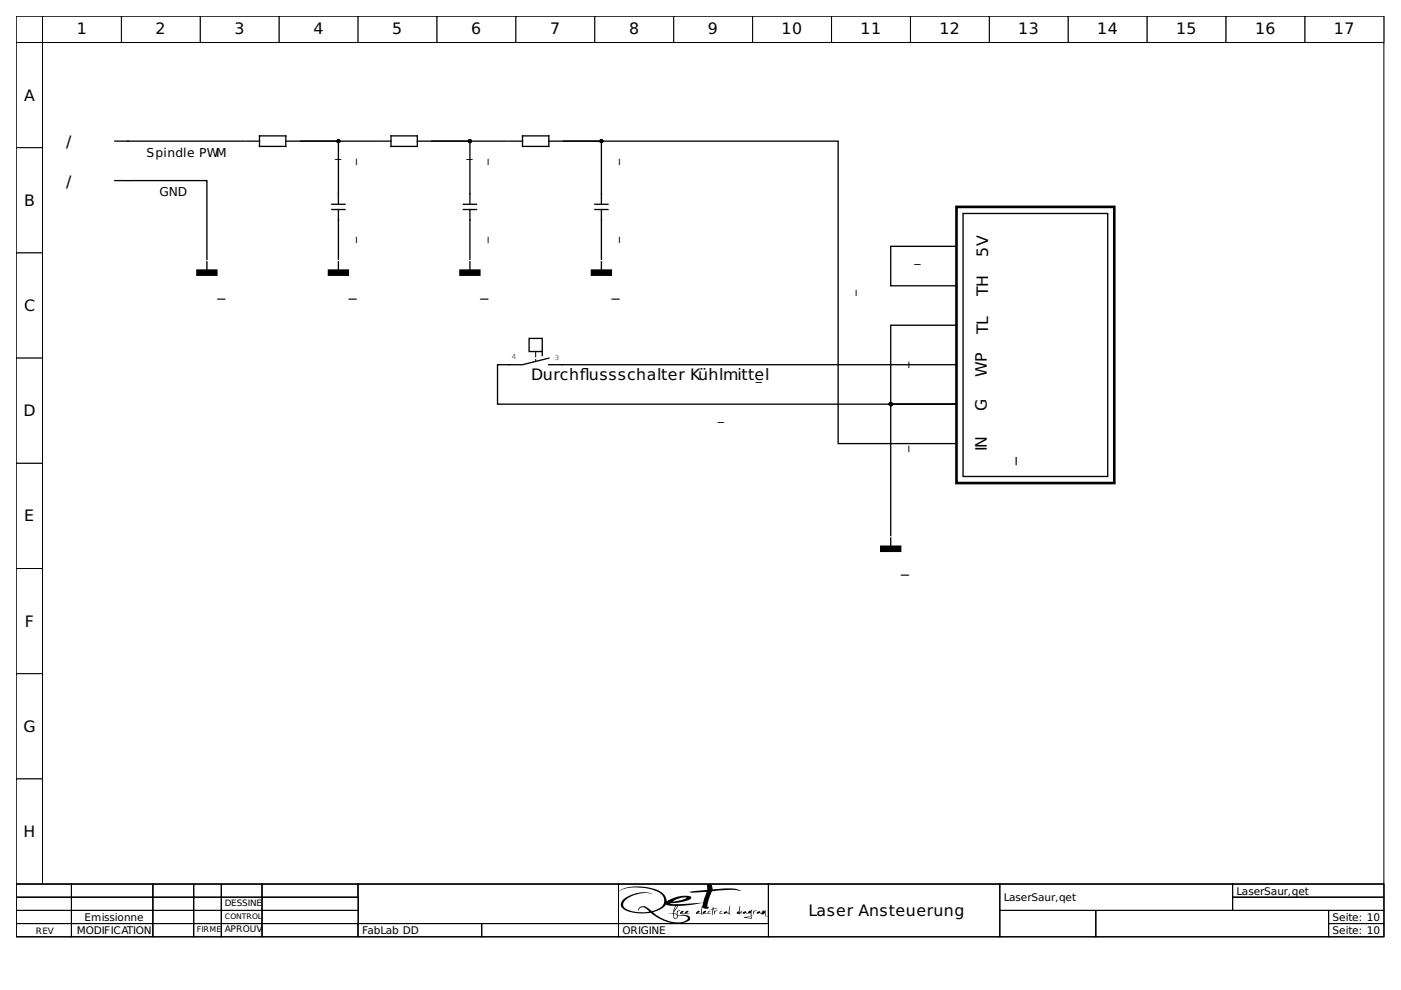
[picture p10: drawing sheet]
<svg xmlns="http://www.w3.org/2000/svg" width="297mm" height="210mm" viewBox="0 0 297 210" stroke-linecap="round" stroke-linejoin="round" font-family="sans-serif">
<path d="M3.4 3.4h290v184.1h-290z" fill="none" stroke="#000" stroke-width=".21"/>
<g fill="#fff" stroke="#000" stroke-width=".21">
<path d="M3.4 3.4h5.6v5.6h-5.6z"/>
<path d="M9 3.4h16.7v5.6h-16.7z"/>
<path d="M25.7 3.4h16.8v5.6h-16.8z"/>
<path d="M42.5 3.4h16.7v5.6h-16.7z"/>
<path d="M59.2 3.4h16.7v5.6h-16.7z"/>
<path d="M75.9 3.4h16.8v5.6h-16.8z"/>
<path d="M92.7 3.4h16.7v5.6h-16.7z"/>
<path d="M109.4 3.4h16.7v5.6h-16.7z"/>
<path d="M126.1 3.4h16.7v5.6h-16.7z"/>
<path d="M142.8 3.4h16.8v5.6h-16.8z"/>
<path d="M159.6 3.4h16.7v5.6h-16.7z"/>
<path d="M176.3 3.4h16.7v5.6h-16.7z"/>
<path d="M193 3.4h16.8v5.6h-16.8z"/>
<path d="M209.8 3.4h16.7v5.6h-16.7z"/>
<path d="M226.5 3.4h16.7v5.6h-16.7z"/>
<path d="M243.2 3.4h16.8v5.6h-16.8z"/>
<path d="M260 3.4h16.7v5.6h-16.7z"/>
<path d="M276.7 3.4h16.7v5.6h-16.7z"/>
<path d="M3.4 9h5.6v22.3h-5.6z"/>
<path d="M3.4 31.3h5.6v22.3h-5.6z"/>
<path d="M3.4 53.6h5.6v22.3h-5.6z"/>
<path d="M3.4 75.9h5.6v22.3h-5.6z"/>
<path d="M3.4 98.2h5.6v22.3h-5.6z"/>
<path d="M3.4 120.5h5.6v22.3h-5.6z"/>
<path d="M3.4 142.8h5.6v22.4h-5.6z"/>
<path d="M3.4 165.2h5.6v22.3h-5.6z"/>
<path d="M3.4 187.5h290v11.1h-290z"/>
<path d="M3.4 187.5h11.7v2.7h-11.7z"/>
</g>
<path d="M3.4 187.5h11.7v2.7h-11.7z" fill="none" stroke="#000" stroke-width=".21"/>
<path d="M15.1 187.5h17.3v2.7h-17.3z" fill="#fff" stroke="#000" stroke-width=".21"/>
<path d="M15.1 187.5h17.3v2.7h-17.3z" fill="none" stroke="#000" stroke-width=".21"/>
<path d="M32.4 187.5h8.7v2.7h-8.7z" fill="#fff" stroke="#000" stroke-width=".21"/>
<path d="M32.4 187.5h8.7v2.7h-8.7z" fill="none" stroke="#000" stroke-width=".21"/>
<path d="M41.1 187.5h5.8v2.7h-5.8z" fill="#fff" stroke="#000" stroke-width=".21"/>
<path d="M41.1 187.5h5.8v2.7h-5.8z" fill="none" stroke="#000" stroke-width=".21"/>
<path d="M46.9 187.5h8.7v2.7h-8.7z" fill="#fff" stroke="#000" stroke-width=".21"/>
<path d="M46.9 187.5h8.7v2.7h-8.7z" fill="none" stroke="#000" stroke-width=".21"/>
<path d="M55.6 187.5h20.3v2.7h-20.3z" fill="#fff" stroke="#000" stroke-width=".21"/>
<path d="M55.6 187.5h20.3v2.7h-20.3z" fill="none" stroke="#000" stroke-width=".21"/>
<path d="M75.9 187.5h55.2v8.3h-55.2z" fill="#fff" stroke="#000" stroke-width=".21"/>
<path d="M75.9 187.5h55.2v8.3h-55.2z" fill="none" stroke="#000" stroke-width=".21"/>
<path d="M131.1 187.5h31.8v8.3h-31.8z" fill="#fff" stroke="#000" stroke-width=".21"/>
<g fill="#000">
<path d="M144.4 193.2l.5-.1v.1l-.6 .4a.72 .72 0 0 0 1-.3l.5-.2 .2 .1-.1 .2-.6 .2h1l-.8 .2-.3-.2-.9 .2-.1-.2zM149.1 193.3l.5-.2 .1 .1-.6 .4a.97 .97 0 0 0 1.2-.4h.4l-.3 .1-.2 .4 .6-.1a.67 .67 0 0 1-.8 0l-.9 .2-.2-.1zM150.6 192.8l.5-.1v-.4l.2 .3h.5l.2 .1a.7 .7 0 0 0-.7 .2 .7 .7 0 0 0-.2 .7l-.1 .4 .1-1.2zM151.5 193l.1 .2 .6-.1a.58 .58 0 0 0-.7 .8l-.1-.5zM152.7 193.2h.5a.37 .37 0 0 0-.5 .4h.7l-.8 .1zM154.7 192.1v1.3l.1 .2h-.1l.1 .3h-.1a1.03 1.03 0 0 0-1.2-.2v-.3l.6-.2 .1 .2 .2 .2zM156.9 192.1l-.1 1.4 .4-.4v.6l-.2-.3-.1 .5-.7-.2v-.1l.4-.4zM159.8 193.1h.6a.59 .59 0 0 0-.6 .8zM160.5 193.4l.6-.3 .1 .3 .2 .2 .2-.6 .1 .5 .2-.5 .1 .3 .3-.3a1.18 1.18 0 0 0 .3 1.2l.2-.1-.5 .2-.2-.8-.2 .3-.1-.1-.2 .3a.83 .83 0 0 0-1.1-.3z"/>
<path d="M144.4 193.2l-.2 .5 .3 .1 .7-.2 .3 .2 .8-.2h-1l.7-.4a.52 .52 0 0 0-.9 .4l-.8 .1 .6-.4-.1-.2zM144.4 193.2l.4-.1 .1 .2-.5 .4 .7-.1 .7-.5 .1 .1v.2l-.6 .2h1l-.8 .2-.3-.2a.66 .66 0 0 1-1 0z"/>
<path d="M149.1 193.3l-.2 .4 .2 .1 .9-.2 .4 .2 .4-.2-.6 .1 .2-.4h.3l-.1-.2-.3 .1-.3 .4h-.3h-.6l.5-.2v-.3zM149.1 193.3l.3-.2 .3 .1-.1 .2-.5 .2 .2 .1a.78 .78 0 0 0 1-.5l.4 .1a.29 .29 0 0 0-.4 0 .29 .29 0 0 0 0 .4l.5-.1-.4 .2-.4-.2-.9 .2-.2-.1z"/>
<path d="M131.2 189l1.7-.7 2.9-.1a8.9 8.9 0 0 1 4.2 1.2l.3 .3a1.91 1.91 0 0 1-1.2 3.2l-1 .2a1.89 1.89 0 0 0-2.6-.7l-.3 .5 .1 .2a1.04 1.04 0 0 1 .8-.7 1.04 1.04 0 0 1 1 .4l.5 .4v.1a8.1 8.1 0 0 1-5-.7l-.5-.7v-.3l.7-.9 .9-.6 2.3-.7h1.3l1.1 .2-1.4-.4a7.1 7.1 0 0 0-3.9 .9 1.81 1.81 0 0 0-1.3 2.2 5.9 5.9 0 0 0 4.3 1.4l1.9-.2 1.7 1.2a6.3 6.3 0 0 0 6.5 .4 .7 .7 0 0 0 0-.8 .7 .7 0 0 0-.7-.3l-1.7 .1-.2-.2 .1-.6 .5-.2-.1-.1-.5 .1-.1 .7-.7-.3 1-1.4 2.8-.3 2.5-.4-.5 2.2h-.9l.6-.2 .1-.2-.2-.1-.3 .1-.3 .4 .2 .2 .8-.2 .3 .3-.1-.4 .2-1.2 .1 .2 .5 .2 .6-.2v-.3l-.2 .1v-.5l.9-2.8 4.3-.3 1.9 .2-1.6-.5-4.4 .2-.2-1a.58 .58 0 0 0-.8-.1 .58 .58 0 0 0-.2 .8v.4l-3.8 .4 .7 .2 3-.2-.7 2.3-5.1 .3h-1.4l-.6-.2 2.3-.2 2.1-.7 .1-.5-.8-.2-2 .2-2.3 1-.1-.4a3.7 3.7 0 0 0-3.3-2.4 10.6 10.6 0 0 0-6.2 .3zM131.2 189a7.8 7.8 0 0 1 6.3-.8l2.2 .6a2.62 2.62 0 0 1 1.7 2.3l.7-.4a6.4 6.4 0 0 1 4.3-.6l.1 .4a8 8 0 0 1-4.1 1h-.4l.6 .2h1.4l5.1-.3 .7-2.3-3 .2-.7-.2 3.8-.4v-1l.2-.2a.84 .84 0 0 1 1 1.1l2.7-.2a6.1 6.1 0 0 1 3.2 .4l.1 .1-2.2-.2-3.8 .3a5.3 5.3 0 0 0-1.1 2.6v.7h.3l-.1 .2-.3 .2a.69 .69 0 0 1-.9-.4l-.2 1.2 .1 .4-.3-.3-.8 .2-.2-.2 .3-.4 .3-.1 .2 .1-.1 .2-.6 .2h.9l.5-2.2-2.5 .4-2.8 .3-.9 1.5 .6 .2 .1-.8 .6 .1-.4 .1a.61 .61 0 0 0 0 .9l1-.1 .9 .1 .5 .2 .1 .4a1.37 1.37 0 0 1-1.4 1l-1.4 .1-1-.1a15.6 15.6 0 0 1-4.7-2.2l-2.7 .1-1.5-.2-1.2-.5a1.21 1.21 0 0 1-.8-1.2 3.8 3.8 0 0 1 3-2.2l2.2-.3 .9 .1 .7 .3a5.9 5.9 0 0 0-6.1 1.6 1.08 1.08 0 0 0 .8 1.7l2.4 .5 2.2-.1-.8-.7-.6-.2-.6 .2-.5 .4a1.11 1.11 0 0 1 1.4-.9l1.6 1.1 2-.9a1.41 1.41 0 0 0 .6-1.2 2.19 2.19 0 0 0-1.9-2.3l-1.9-.5a8 8 0 0 0-5.9 .8zM142.6 191.1l1.5-.7 1-.1h.5a6.5 6.5 0 0 1-2.9 .8zM142.6 191.1l1.8-.2 1.2-.6h-.5l-1 .1zM138.5 193.4a5.3 5.3 0 0 0 2.6-1.5l.1-.1 2 .3-.5 1.5-1.1 .2 1.1-.1a.96 .96 0 0 0 .5 1.1l.5-.5a1.17 1.17 0 0 1 1.4-.1 .66 .66 0 0 1 .7 .6l-.3 .4-.7 .3a7.5 7.5 0 0 1-6-1.8zM138.4 193.4a8.7 8.7 0 0 0 3.9 2 3.5 3.5 0 0 0 3.5-.6 1.11 1.11 0 0 0-1.3-.7l-.7 .1-.4 .5h-.5l-.2-1-1.1 .1 1.1-.2 .5-1.5-2-.3a3.4 3.4 0 0 1-2.5 1.5zM143.4 192.1h.2l-.6 1zM143.3 192.1l-.3 1 .6-1zM142.9 193.7l.6 .3 .1 .3a.37 .37 0 0 1-.2 .3 .37 .37 0 0 1-.4-.1zM142.9 193.7a.73 .73 0 0 0 .4 1l.3-.3v-.3z"/>
<path d="M131.2 189h.1a9.2 9.2 0 0 1 6.1-.6 4.4 4.4 0 0 1 3.3 1.9 1.98 1.98 0 0 1-1.6 2.6l-1 .2a2.07 2.07 0 0 0-2.3-.8l-.4 .4-.2 .3a1.2 1.2 0 0 1 1.1-.7 1.2 1.2 0 0 1 1.1 .7l.2 .3a8.1 8.1 0 0 1-5-.7 1.14 1.14 0 0 1 .2-1.9 6.4 6.4 0 0 1 5.6-1.1 5.8 5.8 0 0 0-6.7 1.7 1.62 1.62 0 0 0 1.5 1.9 14.9 14.9 0 0 0 4.9 .4 7.4 7.4 0 0 0 7.9 1.7 .68 .68 0 0 0 .3-.9 .68 .68 0 0 0-.8-.4l-1.7 .1a.59 .59 0 0 1-.1-.6 .59 .59 0 0 1 .5-.4h-.6l-.1 .7-.7-.3 1-1.4 2.8-.3 2.5-.4-.1 .6a1.28 1.28 0 0 0-.4 1.2v.4h-.9l.7-.4h-.5l-.3 .5 1-.1 .2 .3h.2a1.53 1.53 0 0 1 0-1.6 .79 .79 0 0 0 1.3 .1v-.2l-.3 .1v-.3l.7-2.6a.51 .51 0 0 1 .7-.5 16.1 16.1 0 0 1 5.7 0 5.3 5.3 0 0 0-3.3-.5l-2.7 .2-.1-.5a.59 .59 0 0 0-.7-.7 .59 .59 0 0 0-.4 .9v.4l-3.8 .4 .7 .2 3-.2-.7 2.3-5.1 .3h-1.4l-.6-.2 1.9-.1a4.9 4.9 0 0 0 2.6-.9v-.4a6.5 6.5 0 0 0-5.1 1 3 3 0 0 0-2.8-2.7 10.9 10.9 0 0 0-6.8 .2zM142.6 191.1a4.1 4.1 0 0 1 3-.8 6.2 6.2 0 0 1-3 .8zM138.4 193.4a5.8 5.8 0 0 0 2.9-1.6l1.9 .3-.5 1.5-1.1 .2 1.1-.1v.5a.58 .58 0 0 0 .5 .6l.5-.5a1.88 1.88 0 0 1 2.1 .3 1.33 1.33 0 0 1-1.5 .9 8.2 8.2 0 0 1-5.9-2.1zM143.3 192.1h.2l-.5 1zM142.9 193.7a.59 .59 0 0 1 .7 .7l-.5 .3-.2-.4z"/>
<path d="M150.6 192.8h.5l-.1 1 .1 .2 .2-1.2 .8-.1-.3-.1h-.5l-.1-.3-.1 .4zM150.6 192.8l.5-.1 .1-.4 .1 .3h.5l.3 .1a.73 .73 0 0 0-.8 .2 .73 .73 0 0 0-.2 .7l-.1 .4 .1-1.2z"/>
<path d="M151.5 193v.9l.1-.6 .6-.2-.6 .1zM151.5 193l.1 .2 .6-.1a.61 .61 0 0 0-.7 .8z"/>
<path d="M152.7 193.2l-.1 .5 .8-.1h-.7l.1-.3 .4-.1zM152.7 193.2h.5l-.4 .1-.1 .3h.7l-.8 .1z"/>
<path d="M154.7 192.1l-.2 1.5-.3-.1-.1-.3-.5 .1-.1 .4 .5-.2 .8 .4-.1-.2 .1-.1-.1-.1zM154.7 192.1v1.4l.1 .1h-.1l.1 .3-.7-.4-.6 .2 .1-.4 .5-.1 .1 .3 .3 .1z"/>
<path d="M156.9 192.1l-.2 .8a.39 .39 0 0 1-.4 .5l-.1 .3 .7 .2 .1-.5 .2 .4v-.7l-.4 .4zM156.9 192.1l-.1 1.4 .4-.4v.7l-.2-.4-.1 .5-.7-.2 .1-.3a.39 .39 0 0 0 .4-.5z"/>
<path d="M157.6 193.3l-.1 .3 .1 .1 .5-.2 .3 .2 .8-.2v.7l-1.5 .3 1.6 .3v-.6l.5-.1-.5 .1v-1.3l-.2 .2-.3 .1-.2 .4-.4-.1-.1-.3zM157.6 193.3l.5-.1 .1 .3 .4 .1a.48 .48 0 0 1 .6-.5l.1-.2 .1 .1-.1 1.2 .5-.1-.5 .1v.6l-1.7-.3 1.6-.3v-.7l-.8 .2-.3-.2-.5 .2-.1-.1zM158.3 194.5l.9-.2v.4zM158.3 194.5l.9 .2v-.4z"/>
<path d="M157.5 193.4v.3h.2l.4-.2 .3 .2 .8-.2v.7l-1.6 .3 1.7 .3v-.6l.5-.1-.5 .1 .1-1.2-.1-.1-.1 .1a.62 .62 0 0 0-.7 .6l-.3-.1-.1-.3zM158.3 194.5l.9-.2v.4z"/>
<path d="M159.8 193v.9l.1-.6 .5-.2-.5 .1zM159.8 193l.1 .2 .5-.1v.1a.41 .41 0 0 0-.5 .4l-.1 .3z"/>
<path d="M160.5 193.4v.3l.5-.2 .5 .2v.3l.6-.4a.53 .53 0 0 0 .5 .7l.2-.2-.2 .1a1.06 1.06 0 0 1-.3-1.2l-.3 .3-.1-.3-.2 .5-.1-.5-.2 .6-.2-.1-.1-.4zM160.5 193.4l.6-.2 .1 .3 .2 .1 .2-.6 .1 .5 .2-.5 .1 .4 .3-.4v1.1l.2 .2 .3-.2-.5 .2-.2-.8-.2 .3-.1-.1-.3 .3v-.3l-.5-.2-.5 .2z"/>
</g>
<path d="M131.1 187.5h31.8v8.3h-31.8z" fill="none" stroke="#000" stroke-width=".21"/>
<path d="M162.9 187.5h49.1v11.1h-49.1z" fill="#fff" stroke="#000" stroke-width=".21"/>
<path d="M162.9 187.5h49.1v11.1h-49.1z" fill="none" stroke="#000" stroke-width=".21"/>
<path d="M212 187.5h49.3v5.5h-49.3z" fill="#fff" stroke="#000" stroke-width=".21"/>
<path d="M212 187.5h49.3v5.5h-49.3z" fill="none" stroke="#000" stroke-width=".21"/>
<path d="M261.3 187.5h32.1v2.7h-32.1z" fill="#fff" stroke="#000" stroke-width=".21"/>
<path d="M261.3 187.5h32.1v2.7h-32.1z" fill="none" stroke="#000" stroke-width=".21"/>
<path d="M3.4 190.2h11.7v2.8h-11.7z" fill="#fff" stroke="#000" stroke-width=".21"/>
<path d="M3.4 190.2h11.7v2.8h-11.7z" fill="none" stroke="#000" stroke-width=".21"/>
<path d="M15.1 190.2h17.3v2.8h-17.3z" fill="#fff" stroke="#000" stroke-width=".21"/>
<path d="M15.1 190.2h17.3v2.8h-17.3z" fill="none" stroke="#000" stroke-width=".21"/>
<path d="M32.4 190.2h8.7v2.8h-8.7z" fill="#fff" stroke="#000" stroke-width=".21"/>
<path d="M32.4 190.2h8.7v2.8h-8.7z" fill="none" stroke="#000" stroke-width=".21"/>
<path d="M41.1 190.2h5.8v2.8h-5.8z" fill="#fff" stroke="#000" stroke-width=".21"/>
<path d="M41.1 190.2h5.8v2.8h-5.8z" fill="none" stroke="#000" stroke-width=".21"/>
<path d="M46.9 190.2h8.7v2.8h-8.7z" fill="#fff" stroke="#000" stroke-width=".21"/>
<path d="M46.9 190.2h8.7v2.8h-8.7z" fill="none" stroke="#000" stroke-width=".21"/>
<path d="M55.6 190.2h20.3v2.8h-20.3z" fill="#fff" stroke="#000" stroke-width=".21"/>
<path d="M55.6 190.2h20.3v2.8h-20.3z" fill="none" stroke="#000" stroke-width=".21"/>
<path d="M261.3 190.2h32.1v2.8h-32.1z" fill="#fff" stroke="#000" stroke-width=".21"/>
<path d="M261.3 190.2h32.1v2.8h-32.1z" fill="none" stroke="#000" stroke-width=".21"/>
<path d="M3.4 193h11.7v2.8h-11.7z" fill="#fff" stroke="#000" stroke-width=".21"/>
<path d="M3.4 193h11.7v2.8h-11.7z" fill="none" stroke="#000" stroke-width=".21"/>
<path d="M15.1 193h17.3v2.8h-17.3z" fill="#fff" stroke="#000" stroke-width=".21"/>
<path d="M15.1 193h17.3v2.8h-17.3z" fill="none" stroke="#000" stroke-width=".21"/>
<path d="M32.4 193h8.7v2.8h-8.7z" fill="#fff" stroke="#000" stroke-width=".21"/>
<path d="M32.4 193h8.7v2.8h-8.7z" fill="none" stroke="#000" stroke-width=".21"/>
<path d="M41.1 193h5.8v2.8h-5.8z" fill="#fff" stroke="#000" stroke-width=".21"/>
<path d="M41.1 193h5.8v2.8h-5.8z" fill="none" stroke="#000" stroke-width=".21"/>
<path d="M46.9 193h8.7v2.8h-8.7z" fill="#fff" stroke="#000" stroke-width=".21"/>
<path d="M46.9 193h8.7v2.8h-8.7z" fill="none" stroke="#000" stroke-width=".21"/>
<path d="M55.6 193h20.3v2.8h-20.3z" fill="#fff" stroke="#000" stroke-width=".21"/>
<path d="M55.6 193h20.3v2.8h-20.3z" fill="none" stroke="#000" stroke-width=".21"/>
<path d="M212 193h20.3v5.6h-20.3z" fill="#fff" stroke="#000" stroke-width=".21"/>
<path d="M212 193h20.3v5.6h-20.3z" fill="none" stroke="#000" stroke-width=".21"/>
<path d="M232.3 193h49.4v5.6h-49.4z" fill="#fff" stroke="#000" stroke-width=".21"/>
<path d="M232.3 193h49.4v5.6h-49.4z" fill="none" stroke="#000" stroke-width=".21"/>
<path d="M281.7 193h11.7v2.8h-11.7z" fill="#fff" stroke="#000" stroke-width=".21"/>
<path d="M281.7 193h11.7v2.8h-11.7z" fill="none" stroke="#000" stroke-width=".21"/>
<path d="M3.4 195.8h11.7v2.8h-11.7z" fill="#fff" stroke="#000" stroke-width=".21"/>
<path d="M3.4 195.8h11.7v2.8h-11.7z" fill="none" stroke="#000" stroke-width=".21"/>
<path d="M15.1 195.8h17.3v2.8h-17.3z" fill="#fff" stroke="#000" stroke-width=".21"/>
<path d="M15.1 195.8h17.3v2.8h-17.3z" fill="none" stroke="#000" stroke-width=".21"/>
<path d="M32.4 195.8h8.7v2.8h-8.7z" fill="#fff" stroke="#000" stroke-width=".21"/>
<path d="M32.4 195.8h8.7v2.8h-8.7z" fill="none" stroke="#000" stroke-width=".21"/>
<path d="M41.1 195.8h5.8v2.8h-5.8z" fill="#fff" stroke="#000" stroke-width=".21"/>
<path d="M41.1 195.8h5.8v2.8h-5.8z" fill="none" stroke="#000" stroke-width=".21"/>
<path d="M46.9 195.8h8.7v2.8h-8.7z" fill="#fff" stroke="#000" stroke-width=".21"/>
<path d="M46.9 195.8h8.7v2.8h-8.7z" fill="none" stroke="#000" stroke-width=".21"/>
<path d="M55.6 195.8h20.3v2.8h-20.3z" fill="#fff" stroke="#000" stroke-width=".21"/>
<path d="M55.6 195.8h20.3v2.8h-20.3z" fill="none" stroke="#000" stroke-width=".21"/>
<path d="M75.9 195.8h26.2v2.8h-26.2z" fill="#fff" stroke="#000" stroke-width=".21"/>
<path d="M75.9 195.8h26.2v2.8h-26.2z" fill="none" stroke="#000" stroke-width=".21"/>
<path d="M102.1 195.8h29v2.8h-29z" fill="#fff" stroke="#000" stroke-width=".21"/>
<path d="M102.1 195.8h29v2.8h-29z" fill="none" stroke="#000" stroke-width=".21"/>
<path d="M131.1 195.8h31.8v2.8h-31.8z" fill="#fff" stroke="#000" stroke-width=".21"/>
<path d="M131.1 195.8h31.8v2.8h-31.8z" fill="none" stroke="#000" stroke-width=".21"/>
<path d="M281.7 195.8h11.7v2.8h-11.7z" fill="#fff" stroke="#000" stroke-width=".21"/>
<path d="M281.7 195.8h11.7v2.8h-11.7z" fill="none" stroke="#000" stroke-width=".21"/>
<g fill="none" stroke="#000" stroke-width=".28">
<path d="M24.4 29.9h27.6M24.4 38.3h19.5v16.7M52.2 29.9h2.8M55 28.8h5.6v2.2h-5.6zM60.6 29.9h2.8M79.8 29.9h-16.1h8v13.4M80.1 29.9h2.8M82.9 28.8h5.6v2.2h-5.6zM88.5 29.9h2.8M107.7 29.9h-16.2h8.1v13.4M108 29.9h2.8M110.8 28.8h5.6v2.2h-5.6z"/>
<path d="M116.4 29.9h2.7M43.9 55.5v2.1M70.4 44.4h2.7M70.4 43.3h2.7M71.7 44.4v10.6M71.7 55.5v2.1M98.2 44.4h2.8M98.2 43.3h2.8M99.6 44.4v10.6M99.6 55.5v2.1M126.1 44.4h2.8M126.1 43.3h2.8"/>
<path d="M127.5 43.3v-13.4h-8.1h58.3v64.2h25.1M127.5 44.4v10.6M127.5 55.5v2.1M202.8 52.2h-13.9v8.4h13.9M204.2 45.3h30.7v55.7h-30.7zM112.2 71.7h2.8v2.8h-2.8zM115 74.5v.9M116.4 75.9l-5.6 1.4h-5.3v8.4h97.3M202.8 69h-13.9v16.7h13.9M202.8 77.3h-86.4M202.8 85.7h-13.9v27.9M188.9 114.1v2"/>
</g>
<g fill="#000" stroke="#000" stroke-width=".28">
<circle cx="71.7" cy="29.9" r=".28"/>
<circle cx="99.6" cy="29.9" r=".28"/>
<circle cx="127.5" cy="29.9" r=".28"/>
<circle cx="188.9" cy="85.7" r=".28"/>
</g>
<path d="M42.3 57.8h3.1M70.2 57.8h3.1M98.1 57.8h3.1M125.9 57.8h3.2M187.3 116.4h3.1" fill="none" stroke="#000" stroke-width="1.4"/>
<path d="M202.8 43.9h33.5v58.5h-33.5z" fill="none" stroke="#000" stroke-width=".56"/>
<path d="M113.6 74.5v2" fill="none" stroke="#000" stroke-width=".21" stroke-dasharray="1.1 .6"/>
<g font-size="3.3">
<text x="16.3" y="7.3">1</text>
<text x="33" y="7.3">2</text>
<text x="49.7" y="7.3">3</text>
<text x="66.5" y="7.3">4</text>
<text x="83.2" y="7.3">5</text>
<text x="99.9" y="7.3">6</text>
<text x="116.6" y="7.3">7</text>
<text x="133.4" y="7.3">8</text>
<text x="150.1" y="7.3">9</text>
<text x="165.7" y="7.3">10</text>
<text x="182.4" y="7.3">11</text>
<text x="199.2" y="7.3">12</text>
<text x="215.9" y="7.3">13</text>
<text x="232.6" y="7.3">14</text>
<text x="249.4" y="7.3">15</text>
<text x="266.1" y="7.3">16</text>
<text x="282.8" y="7.3">17</text>
<text x="5.1" y="21.3">A</text>
<text x="14" y="31.2">/</text>
<text x="14" y="39.5">/</text>
<text x="5.1" y="43.6">B</text>
<text x="209.5" y="54.5" transform="rotate(-90 209.5 54.5)">5V</text>
<text x="5.1" y="66">C</text>
<text x="46.1" y="62.8">_</text>
<text x="74" y="62.8">_</text>
<text x="101.9" y="62.8">_</text>
<text x="129.7" y="62.8">_</text>
<text x="209.5" y="62.8" transform="rotate(-90 209.5 62.8)">TH</text>
<text x="209.5" y="70.9" transform="rotate(-90 209.5 70.9)">TL</text>
<text x="112.6" y="80.7">Durchfussschalter Kühlmittel</text>
<text x="122.9" y="80.7">l</text>
<text x="209.2" y="79.8" transform="rotate(-90 209.2 79.8)">WP</text>
<text x="5" y="88.3">D</text>
<text x="209.2" y="87.1" transform="rotate(-90 209.2 87.1)">G</text>
<text x="209.2" y="95.7" transform="rotate(-90 209.2 95.7)">IN</text>
<text x="214.8" y="98.5" transform="rotate(-90 214.8 98.5)">_</text>
<text x="5.1" y="110.6">E</text>
<text x="191.1" y="121.4">_</text>
<text x="5.3" y="132.9">F</text>
<text x="5" y="155.2">G</text>
<text x="5" y="177.5">H</text>
<text x="171.4" y="194.2">Laser Ansteuerung</text>
</g>
<g font-size="2.6">
<text x="31" y="33.3">Spindle PWM</text>
<text x="71.1" y="33.3">_</text>
<text x="75.1" y="34.9" transform="rotate(-90 75.1 34.9)">_</text>
<text x="98.9" y="33.3">_</text>
<text x="103" y="34.9" transform="rotate(-90 103 34.9)">_</text>
<text x="130.9" y="34.9" transform="rotate(-90 130.9 34.9)">_</text>
<text x="33.8" y="41.6">GND</text>
<text x="75.1" y="51.5" transform="rotate(-90 75.1 51.5)">_</text>
<text x="103" y="51.5" transform="rotate(-90 103 51.5)">_</text>
<text x="130.9" y="51.5" transform="rotate(-90 130.9 51.5)">_</text>
<text x="193.9" y="55.6">_</text>
<text x="181" y="62.7" transform="rotate(-90 181 62.7)">_</text>
<text x="160.3" y="80.7">_</text>
<text x="192.2" y="78" transform="rotate(-90 192.2 78)">_</text>
<text x="152.2" y="89">_</text>
<text x="192.2" y="95.8" transform="rotate(-90 192.2 95.8)">_</text>
</g>
<g font-size="2.2">
<text x="212.8" y="191">LaserSaur,qet</text>
<text x="262.2" y="189.7">LaserSaur,qet</text>
<text x="17.9" y="195.2">Emissionne</text>
<text x="282.5" y="195.2">Seite: 10</text>
<text x="16.3" y="198">MODIFICATION</text>
<text x="76.8" y="198">FabLab DD</text>
<text x="132" y="198">ORIGINE</text>
<text x="282.5" y="198">Seite: 10</text>
</g>
<g font-size="1.9">
<text x="47.6" y="192.1">DESSINE</text>
<text x="47.7" y="197.7">APROUV</text>
<text x="7.6" y="198">REV</text>
</g>
<text font-size="1.7" x="41.7" y="197.6">FIRME</text>
<text font-size="1.6" x="47.6" y="194.8">CONTROL</text>
<g font-size="1.5">
<text x="108.6" y="76.2">4</text>
<text x="117.6" y="76.4">3</text>
</g>
</svg>
